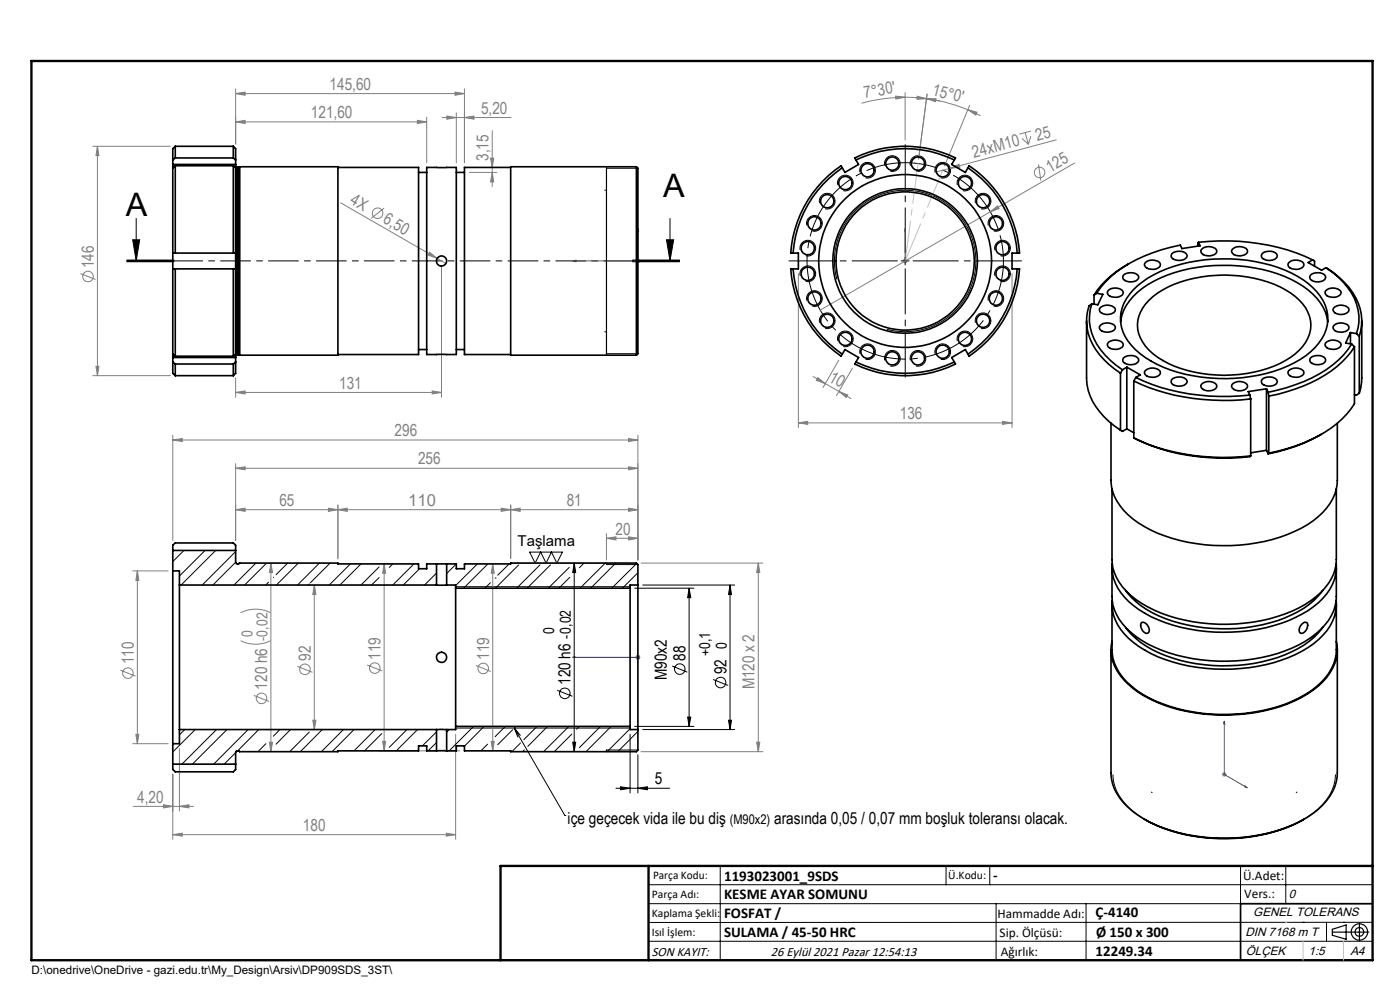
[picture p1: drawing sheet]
<svg xmlns="http://www.w3.org/2000/svg" width="297mm" height="210mm" viewBox="0 0 297 210" stroke-linecap="round" stroke-linejoin="round" font-family="sans-serif">
<g fill="none" stroke="#808080" stroke-width=".21">
<path d="M50 19.9l2-.4v.7zM50 18.9v11.6M50 19.9h48.5M96.5 19.5l2 .4-2 .3zM98.5 18.9v15.6M192 19.6v10.1M196.7 20l-1.8 13.7M19.7 31h16.5M20.7 31l.3 2h-.6zM20.7 31v48.7M50 25.9l2-.4v.7zM50 25.9h40.5"/>
<path d="M88.5 25.5l2 .4-2 .3zM90.5 24.9v9.6M93.8 24.9h14.6M94.8 24.6l2 .3-2 .4zM96.8 23.9v10.6M98.5 24.9l2-.3v.7zM99.6 36.6h5.8M104.1 33.5h.6l-.3 2zM104.4 36.6l.3 2h-.6zM104.4 27.7v11.9M190 20.4l2 .2-2 .4zM192 20.6l4.6 .3"/>
<path d="M192 20.6l-.8 .1a33.9 33.9 0 0 0-8.4 1.2M193.6 20.7l3 .2M194.6 20.4l2 .5-2.1 .2zM196.6 20.9a35.4 35.4 0 0 1 8.7 2.4M196.6 20.9h2l-.1 .7zM196.6 20.9l2.9 .5M201.6 35.7l1.8-.9 .2 .7zM201.6 35.7l-3.2 .8M205.3 23.3l2 .5-.3 .6zM205.3 23.3l2.7 1.2M205.7 22.4l-5.3 12.8M216.8 29.4l1.4 1.2"/>
<path d="M217.5 28.1l.7 2.5M218.7 28.9l-.5 1.7M218.7 27.8l-2.4 .7M220.3 34.9l.5 3.4M224.1 29.7l-22.5 6M228 34.6l-54 31.2M17.1 58l3.2 1.3M72.3 43l20.4 11.8M81.5 44.2l-2.8 2.1M91.2 53.5l1.5 1.3-1.9-.7zM92.7 54.8l1.9 1.1M93.7 56.4v27.9"/>
<path d="M134.8 55.3h1M135 55l.7 .7M135.3 54.8v1.1M135.7 55l-.7 .7M169.4 58v32.7M191.5 55.3h1M191.7 55l.7 .7M192 54.8v1.1M192.4 55l-.7 .7M210.1 44.9l1.5-1.2 .3 .5zM214.7 58v32.7M19.7 79.7h16.5"/>
<path d="M20.4 77.7h.6l-.3 2zM172.5 79.9l2.6 1.5M177.9 76.4l-3.3 5.8M180.8 78.1l-3.4 5.8M36.7 93.3l2-.3v.7zM36.7 92.3v22.3M36.7 93.3h98.6M50 83.2l2-.3v.7zM50 80.2v4.1M50 83.2h43.7M50 99.3l2-.3v.7zM50 98.3v16.3"/>
<path d="M50 99.3h85.3M91.7 82.9l2 .3-2 .4zM133.4 93l1.9 .3-1.9 .4zM133.4 99l1.9 .3-1.9 .4zM135.3 92.3v26.5M169.4 89.7l1.9-.3v.6zM169.4 89.7h45.3M173.5 80.1l1.6 1.3-1.9-.7zM175.1 81.4l2.9 1.6M178 83l2.6 1.6M178 83l1.8 .8-.3 .5zM212.7 89.4l2 .3-2 .3z"/>
<path d="M50 108.1l2-.3v.7zM57.5 119.4l.3 2.1h-.7zM57.5 119.4v40M69.7 107.8l2 .3-2 .4zM71.7 108.1l2-.3v.7zM71.7 107.1v11.5M81.5 119.6v39.7M81.5 119.6l.3 2h-.6zM104.5 119.6l.3 2h-.6zM104.5 119.6v39.7M106.3 107.8l2 .3-2 .4zM108.3 108.1l2-.3v.7z"/>
<path d="M108.3 107.1v11.3M128.7 114.2l2-.3v.6zM128.7 113.2v5.6M128.7 114.2h6.6M133.3 107.8l2 .3-2 .4zM133.4 113.9l1.9 .3-1.9 .3zM135.3 108.1h-85.3M136 119.4h25.9M160.9 119.4l.3 2.1h-.7zM160.9 119.4v40M28.2 121.1h7.5M29.1 121.1l.4 2h-.7z"/>
<path d="M29.1 121.1v36.7M51 135.9a7.2 7.2 0 0 0 6.4 0M51 130a6.9 6.9 0 0 1 6.4 0M66.7 124.1l.3 2h-.6zM66.7 124.1v30.7M134.8 139.4h1M135 139.1l.7 .7M135.3 139v.9M135.7 139.1l-.7 .7M25.5 142.2l3.3 1.2M28.2 157.8h7.5M28.8 155.8h.7l-.4 2z"/>
<path d="M38.1 158.8v13.2M53.9 147.5l3.2 1.3M57.1 157.4h.7l-.3 2zM63.1 141.3l3.2 1.3M66.4 152.8h.6l-.3 2zM77.9 141.1l3.2 1.2M80.5 159.3h17M81.2 157.3h.6l-.3 2zM96.7 155.8v22.2M100.9 141.1l3.2 1.3M104.2 157.3h.6l-.3 2zM136 159.4h25.9"/>
<path d="M160.5 157.4h.7l-.3 2zM28.3 171.1h12.8M34.7 170.7l2 .4-2 .3zM36.7 177.1l2-.4v.7zM36.7 164.2v13.8M36.7 177.1h60M38.1 171.1l2-.4v.7zM94.7 176.7l2 .4-2 .3zM259.2 164.3h1M259.4 163.9l.7 .7M259.7 163.8v1M260.1 163.9l-.7 .7"/>
<circle cx="220.5" cy="36.6" r="1.12"/>
<circle cx="18.7" cy="58.6" r="1.12"/>
<circle cx="80.1" cy="45.2" r="1.11"/>
<circle cx="27.1" cy="142.8" r="1.12"/>
<circle cx="55.5" cy="148.1" r="1.12"/>
<circle cx="64.7" cy="142" r="1.13"/>
<circle cx="79.5" cy="141.7" r="1.12"/>
<circle cx="102.5" cy="141.8" r="1.12"/>
</g>
<g fill="none" stroke="#000" stroke-width=".21">
<path d="M128.7 35.7h6.6M177.7 39.3a1.67 1.67 0 0 1 1.5-2.1 1.67 1.67 0 0 1 1.8 1.8 1.67 1.67 0 0 1-2.1 1.5M182.4 36.5a1.68 1.68 0 0 1 1.5-2.1 1.68 1.68 0 0 1 1.8 1.9 1.68 1.68 0 0 1-2.1 1.4M187.7 35.1a1.68 1.68 0 0 1 1.5-2.1 1.68 1.68 0 0 1 1.8 1.8 1.68 1.68 0 0 1-2.1 1.5M193.1 35.1a1.67 1.67 0 0 1 1.5-2 1.67 1.67 0 0 1 1.8 1.8 1.67 1.67 0 0 1-2.1 1.4M198.4 36.5a1.68 1.68 0 0 1 1.4-2.1 1.68 1.68 0 0 1 1.9 1.9 1.68 1.68 0 0 1-2.1 1.4M203.1 39.3a1.67 1.67 0 0 1 1.5-2.1 1.67 1.67 0 0 1 1.8 1.8 1.67 1.67 0 0 1-2.1 1.5M26.9 55.5h10zM26.9 55.3h10M26.9 55.2h10M28.2 50.9h1.4l-.7 4.4zM28.9 46.3v9"/>
<path d="M128.3 40.3h.4M134.2 55.3h10M134.2 55.2h10M134.2 55.5h10M141.4 50.9h1.5l-.8 4.4zM142.1 46.3v9M169.8 58.5a1.67 1.67 0 0 1 1.4-2.1 1.67 1.67 0 0 1 1.8 1.8 1.67 1.67 0 0 1-2.1 1.5M169.8 53.1a1.67 1.67 0 0 1 1.4-2.1 1.67 1.67 0 0 1 1.8 1.8 1.67 1.67 0 0 1-2.1 1.4M171.2 47.8a1.67 1.67 0 0 1 1.4-2.1 1.67 1.67 0 0 1 1.8 1.8 1.67 1.67 0 0 1-2.1 1.5M173.9 43.1a1.67 1.67 0 0 1 1.5-2.1 1.67 1.67 0 0 1 1.8 1.9 1.67 1.67 0 0 1-2.2 1.4M177.5 59.3a15 15 0 0 1 13.2-18.9 15 15 0 0 1 16.3 16.2 15 15 0 0 1-18.9 13.2M191.2 55.3h1.7"/>
<path d="M192 54.5v1.7M206.9 43.1a1.67 1.67 0 0 1 1.5-2.1 1.67 1.67 0 0 1 1.8 1.9 1.67 1.67 0 0 1-2.1 1.4M209.7 47.8a1.67 1.67 0 0 1 1.4-2.1 1.67 1.67 0 0 1 1.8 1.8 1.67 1.67 0 0 1-2.1 1.5M211.1 53.1a1.67 1.67 0 0 1 1.4-2.1 1.67 1.67 0 0 1 1.8 1.8 1.67 1.67 0 0 1-2.1 1.4M211.1 58.5a1.67 1.67 0 0 1 1.4-2.1 1.67 1.67 0 0 1 1.8 1.8 1.67 1.67 0 0 1-2.1 1.5M128.3 70.4h.4M128.7 75h6.6M171.2 63.8a1.67 1.67 0 0 1 1.4-2.1 1.67 1.67 0 0 1 1.8 1.8 1.67 1.67 0 0 1-2.1 1.4M173.9 68.5a1.67 1.67 0 0 1 1.5-2.1 1.67 1.67 0 0 1 1.8 1.8 1.67 1.67 0 0 1-2.2 1.5M177.7 72.3a1.67 1.67 0 0 1 1.5-2.1 1.67 1.67 0 0 1 1.8 1.9 1.67 1.67 0 0 1-2.1 1.4M182.4 75a1.68 1.68 0 0 1 1.5-2.1 1.68 1.68 0 0 1 1.8 1.8 1.68 1.68 0 0 1-2.1 1.5M187.7 76.4a1.68 1.68 0 0 1 1.5-2.1 1.68 1.68 0 0 1 1.8 1.9 1.68 1.68 0 0 1-2.1 1.4"/>
<path d="M193.1 76.4a1.67 1.67 0 0 1 1.5-2 1.67 1.67 0 0 1 1.8 1.8 1.67 1.67 0 0 1-2.1 1.4M198.4 75a1.68 1.68 0 0 1 1.4-2.1 1.68 1.68 0 0 1 1.9 1.8 1.68 1.68 0 0 1-2.1 1.5M203.1 72.3a1.67 1.67 0 0 1 1.5-2.1 1.67 1.67 0 0 1 1.8 1.9 1.67 1.67 0 0 1-2.1 1.4M206.9 68.5a1.67 1.67 0 0 1 1.5-2.1 1.67 1.67 0 0 1 1.8 1.8 1.67 1.67 0 0 1-2.1 1.5M209.7 63.8a1.67 1.67 0 0 1 1.4-2.1 1.67 1.67 0 0 1 1.8 1.8 1.67 1.67 0 0 1-2.1 1.4M112.4 117.1h6.9l-1.2 2.3-1.1-2.3-1.1 2.3-1.2-2.3-1.2 2.3zM121.8 119.4l.3 2.1h-.6zM121.8 119.4v40M128.7 119.8h6.6M96.7 124.5h37M134.7 124.8h12.5M136.3 124.1h19.6"/>
<path d="M146.2 124.8l.3 2h-.6zM146.2 124.8v29.3M154.9 124.1l.3 2h-.6zM154.9 124.1v30.7M96.7 154.4h37M109.1 154.4l10.7 18.6M109.1 154.4l1.3 1.6M109.1 154.4l.8 1.9M118.2 146.4l3.2 1.3M121.5 157.4h.6l-.3 2zM128.7 159.1h6.6M133.7 155.8v12.4"/>
<path d="M134.7 154.1h12.5M136.3 154.8h19.6M142.6 141.3l3.2 1.3M145.9 152.1h.6l-.3 2zM151.3 144.1l3.2 1.3M154.6 152.8h.6l-.3 2zM119.8 173h.1M130.7 167.2h11.4M131.7 166.9l2 .3-2 .3zM135.3 167.2l2-.3v.6zM135.3 160.1v8.1M236.1 164.3a9.7 9.7 0 0 0 3.8 7.4 29.5 29.5 0 0 0 18.2 6.2 33.6 33.6 0 0 0 19.5-4.8 11.5 11.5 0 0 0 5.7-8.7v-.1"/>
<path d="M244.3 168l.1 .1M275.1 168l-.1 .1M137.6 187.7h153.6M137.6 191.7h153.6M137.6 199.7h153.6M152.8 183.7v20M200.7 183.7v4M210 183.7v4M211.3 191.7v12M230.4 191.7v12M263.2 183.7v20M272.8 183.7v8"/>
<path d="M276.4 195.6h.1M281.4 195.6v4.1M285 195.6h.1M291.2 195.6l-153.6 .1"/>
<circle cx="119.8" cy="147.1" r="1.12"/>
<circle cx="144.2" cy="141.9" r="1.12"/>
<circle cx="152.9" cy="144.8" r="1.12"/>
</g>
<g fill="none" stroke="#000" stroke-width=".25">
<path d="M128.7 35.4v39.9M128.7 119.4v.4M128.7 159.1v.3M282.6 197.7h7.8M282.6 197.1l3-.9v3l-3-.8zM288.4 195.8v3.8M106.2 203.7h185"/>
<circle cx="288.4" cy="197.7" r="1.74"/>
<circle cx="288.4" cy="197.7" r=".93"/>
</g>
<path d="M212 49.3a20.8 20.8 0 0 0-34.9-8.5 20.8 20.8 0 0 0 9.4 34.6 20.8 20.8 0 0 0 25.8-24.9l-.3-1.2" fill="none" stroke="#000" stroke-width=".21" stroke-dasharray="15.2 1.3 1.3 1.3" stroke-dashoffset="-.7" stroke-linecap="butt"/>
<g fill="none" stroke="#00f" stroke-width=".21">
<path d="M121.5 55.3l.7-.1v.3zM135.3 48.5l.2 .6h-.4zM135.3 48.5v6.8h-13.8M192 48.5v.6v-.6M192 55.2v.3zM192 55.3h.1M192 48.5v6.8M121.5 139.4h.7h-.7M121.5 139.4h13.8M135.1 139.4h.4zM135.3 139.4h.1M259.7 153l.1 .6-.2-.1z"/>
<path d="M259.7 153v11.3l4.9 2.8M264.1 166.7l.5 .4-.5-.1z"/>
</g>
<path d="M190.4 55.3h-23M192 53.7v-23M192 57v23M193.7 55.3h23" fill="none" stroke="#000" stroke-width=".21" stroke-dasharray="15.2 1.3 1.3 1.3" stroke-dashoffset="5.6"/>
<path d="M144.2 55.3h-117.3" fill="none" stroke="#000" stroke-width=".21" stroke-dasharray="6.3 1.3 1.3 1.3" stroke-dashoffset=".4"/>
<path d="M291.2 191.7h-28v12" fill="none" stroke="#000" stroke-width=".35"/>
<path d="M6.7 12.9h284.5v190.8h-284.5zM137.6 183.7v20M291.2 183.7h-185v20" fill="none" stroke="#000" stroke-width=".5"/>
<path d="M194.8 34.7l-2.8 20.6M192 55.3l8-19.2" fill="none" stroke="#c0c0c0" stroke-width=".21" stroke-dasharray="15.2 1.3 1.3 1.3" stroke-dashoffset="6.7"/>
<path d="M276.4 199.7v4M285 199.7v4" fill="none" stroke="#c0c0c0" stroke-width=".21"/>
<path d="M108.3 119.4h25.4M272.8 195.6h.1" fill="none" stroke="#c0c0c0" stroke-width=".25"/>
<path d="M141.4 50.9h1.5l-.8 4.4zM28.2 50.9h1.4l-.7 4.4z" fill="#000"/>
<g fill="#808080">
<path d="M210.1 44.9l1.5-1.2 .3 .5z"/>
<path d="M205.3 23.3l2 .5-.3 .6zM194.6 20.4l2 .5-2.1 .2z"/>
<path d="M71.7 108.1l2-.3v.7zM106.3 107.8l2 .3-2 .4zM108.3 108.1l2-.3v.7zM133.3 107.8l2 .3-2 .4z"/>
<path d="M196.6 20.9h2l-.1 .7zM190 20.4l2 .2-2 .4z"/>
</g>
<g fill="#00f">
<path d="M135.3 48.5l.2 .6h-.4zM121.5 55.3l.7-.1v.3z"/>
<path d="M192 48.5v.6zM192 55.2v.3z"/>
<path d="M264.1 166.7l.5 .4-.5-.1zM259.7 153l.1 .6-.2-.1z"/>
<path d="M135.1 139.4h.4zM121.5 139.4h.7zM135.1 139.4h.4zM121.5 139.4h.7z"/>
</g>
<g fill="#000">
<path d="M121.8 119.4l.3 2.1h-.6zM121.5 157.4h.6l-.3 2z"/>
<path d="M146.2 124.8l.3 2h-.6zM145.9 152.1h.6l-.3 2z"/>
<path d="M154.6 152.8h.6l-.3 2zM154.9 124.1l.3 2h-.6z"/>
<path d="M131.7 166.9l2 .3-2 .3zM135.3 167.2l2-.3v.6z"/>
</g>
<g fill="#808080">
<path d="M91.2 53.5l1.5 1.3-1.9-.7z"/>
<path d="M201.6 35.7l1.8-.9 .2 .7z"/>
<path d="M178 83l1.8 .8-.3 .5zM173.5 80.1l1.6 1.3-1.9-.7z"/>
<path d="M34.7 170.7l2 .4-2 .3zM38.1 171.1l2-.4v.7zM36.7 177.1l2-.4v.7zM94.7 176.7l2 .4-2 .3z"/>
<path d="M50 83.2l2-.3v.7zM91.7 82.9l2 .3-2 .4zM50 25.9l2-.4v.7zM88.5 25.5l2 .4-2 .3zM50 19.9l2-.4v.7zM96.5 19.5l2 .4-2 .3zM94.8 24.6l2 .3-2 .4zM98.5 24.9l2-.3v.7z"/>
<path d="M169.4 89.7l1.9-.3v.6zM212.7 89.4l2 .3-2 .3z"/>
<path d="M133.4 93l1.9 .3-1.9 .4zM36.7 93.3l2-.3v.7z"/>
<path d="M133.4 113.9l1.9 .3-1.9 .3zM128.7 114.2l2-.3v.6z"/>
<path d="M133.4 99l1.9 .3-1.9 .4zM50 99.3l2-.3v.7z"/>
<path d="M104.5 119.6l.3 2h-.6zM104.2 157.3h.6l-.3 2z"/>
<path d="M28.8 155.8h.7l-.4 2zM29.1 121.1l.4 2h-.7z"/>
<path d="M104.4 36.6l.3 2h-.6zM104.1 33.5h.6l-.3 2z"/>
<path d="M160.9 119.4l.3 2.1h-.7zM160.5 157.4h.7l-.3 2zM81.5 119.6l.3 2h-.6zM81.2 157.3h.6l-.3 2z"/>
<path d="M20.7 31l.3 2h-.6zM20.4 77.7h.6l-.3 2zM66.7 124.1l.3 2h-.6zM66.4 152.8h.6l-.3 2z"/>
<path d="M57.5 119.4l.3 2.1h-.7zM57.1 157.4h.7l-.3 2z"/>
<path d="M50 108.1l2-.3v.7zM69.7 107.8l2 .3-2 .4z"/>
</g>
<g fill="none" stroke="#000" stroke-width=".35">
<path d="M36.7 35.6v18.1M36.7 33.9v1.7M36.7 34.9h13.3M37.2 35.2v18.5M37.2 31v2.5M37.2 31l-.5 .5v2.4M37.2 31h12.3M37.2 35.2l-.5 .4M37.2 35.2h12.3M37.2 33.5l-.5 .4M37.2 33.5h12.3M49.5 35.2v18.5"/>
<path d="M49.5 31v2.5M49.5 31l.5 .5v2.4M49.5 35.2l.5 .4M49.5 33.5l.5 .4M50 35.2l.1 .2 .2 .1M50 35.6v18.1M50 33.9v1.7M50.3 35.5v39.7M50.3 35.5h.2M50.5 35.5v39.7M50.8 35.4l-.3 .1M50.8 35.4v39.9"/>
<path d="M50.8 35.4h20.9v39.9h-20.9M50.8 35.4h.1M71.7 35.5h17.1v39.7h-17.1M88.8 36.6h1.7M90.5 35.5h6.3v39.7h-6.3zM96.8 36.6h1.7M108.3 35.5h-9.8v39.7h9.8M135 35.4h-26.7v39.9h26.7M135 35.4v39.9M135 35.4l.3 .3v39.3l-.3 .3M178.7 35.6a24 24 0 0 0-10.5 18.1M178.7 35.6l-.3-.4a24.3 24.3 0 0 0-10.7 18.5h.5"/>
<path d="M181.6 33.9a23.9 23.9 0 0 1 20.9 0M181.6 33.9l-.3-.4a24.2 24.2 0 0 1 21.4 0l-.2 .4M181.6 33.9l.5 1-2.9 1.7-.5-1M202.5 33.9l-.6 1 2.9 1.7 .6-1M205.4 35.6a24 24 0 0 1 10.4 18.1M205.4 35.6l.2-.4a24.3 24.3 0 0 1 10.7 18.5h-.5M36.7 57v18.1M36.7 57h.5M36.7 53.7h.5M36.7 53.7v3.3M37.2 57v18.6M37.2 57h12.3"/>
<path d="M37.2 53.7h12.3M49.5 57v18.6M49.5 57h.5M49.5 53.7h.5M50 57v18.1M50 53.7v3.3M168.2 57a24 24 0 0 0 10.5 18.1M168.2 57h-.5a24.4 24.4 0 0 0 10.7 18.6l.3-.5M168.2 53.7h1.2v3.3h-1.2M215.8 57a24 24 0 0 1-10.4 18.1M215.8 57h.5a24.4 24.4 0 0 1-10.7 18.6l-.2-.5M215.8 53.7h-1.1v3.3h1.1"/>
<path d="M238.3 58.4a2.4 2.4 0 0 1 3.2 .1 1.14 1.14 0 0 1-1.4 1.3 1.43 1.43 0 0 1-1.9-1.1zM239.5 55.9a19.8 19.8 0 0 0-7.4 6.7M242.9 55.8a2.3 2.3 0 0 1 3.2 0 1.14 1.14 0 0 1-1.4 1.3 1.49 1.49 0 0 1-1.9-1.1zM248.6 53.9a2.4 2.4 0 0 1 3.1 0 1.14 1.14 0 0 1-1.4 1.3 1.44 1.44 0 0 1-1.8-1zM254.2 51.4a45.3 45.3 0 0 1 24.2 3.7M254.2 51.4l.4 .7-3.9 .6-.3-.7a29.6 29.6 0 0 0-16 7.9l-1.7 2.3M254.2 51.4l-.1 .2v.6M254.9 52.9a2.3 2.3 0 0 1 3.2 .1 .88 .88 0 0 1-1 1.2 1.75 1.75 0 0 1-2.4-1zM261.4 52.9a2.3 2.3 0 0 1 3.2 .1 .88 .88 0 0 1-1 1.2 1.75 1.75 0 0 1-2.3-1zM267.7 53.9a2.35 2.35 0 0 1 3.2 0 .89 .89 0 0 1-1 1.3 2.02 2.02 0 0 1-2.3-.7zM273.4 55.8a2.3 2.3 0 0 1 3.1 0 1.14 1.14 0 0 1-1.4 1.3 1.48 1.48 0 0 1-1.9-1.1zM278 58.4a2.35 2.35 0 0 1 3.1 .1 .89 .89 0 0 1-.9 1.2 2.02 2.02 0 0 1-2.3-.7z"/>
<path d="M278.4 55.1l.5 .3v1.1M278.4 55.1l-.9 .6 2.9 1.6 .9-.5M281.3 56.8a14.6 14.6 0 0 1 6.8 9 9 9 0 0 1-.3 5M281.3 56.8a16.2 16.2 0 0 1 7.2 8.7 9.9 9.9 0 0 1-.1 5.8M36.7 76.8v2.4l.5 .5M36.7 75.1l.5 .5M36.7 75.1v1.7M36.7 75.8h13.3M36.7 76.8l.5 .4M37.2 77.2v2.5M37.2 79.7h12.3M37.2 75.6h12.3"/>
<path d="M37.2 77.2h12.3M49.5 77.2v2.5M50 76.8v2.4l-.5 .5M50 75.1l-.5 .5M50 75.1v1.7M50 76.8l-.5 .4M50.3 75.2l-.2 .1-.1 .2M50.3 75.2h.2M50.5 75.2l.3 .1M50.8 75.3h.1M88.8 74.1h1.7M96.8 74.1h1.7"/>
<path d="M178.7 75.1l.5-1 2.9 1.7-.5 1M181.6 76.8a23.9 23.9 0 0 0 20.9 0M181.6 76.8l-.3 .4a24.2 24.2 0 0 0 21.4 0l-.2-.4M205.4 75.1l-.6-1-2.9 1.7 .6 1M230.5 68.1v12.1a12.2 12.2 0 0 0 4.7 9.2l2.5 1.9M231.6 64.4a10.6 10.6 0 0 0 2.9 10.9l2.2 2.2 1.4 .9M231.6 64.4l-.6 .5a11 11 0 0 0 3.2 11.4l1 1 2.5 1.9M232.1 62.6v1.9M232.7 62.2l1.3 .2-1.1 2.3-1.3-.3M232.7 62.2l-.6 .4M233.4 65.3a2.3 2.3 0 0 1 3.1 .1 1.14 1.14 0 0 1-1.4 1.3 1.48 1.48 0 0 1-1.9-1.1zM233.4 69.1a2.3 2.3 0 0 1 3.1 .1 .88 .88 0 0 1-.9 1.2 1.95 1.95 0 0 1-2.3-.7z"/>
<path d="M235.1 61.7a2.26 2.26 0 0 1 3.1 .1 .9 .9 0 0 1-.9 1.2l-.5 .1a1.48 1.48 0 0 1-1.9-1.1zM235.3 72.5a2.11 2.11 0 0 1 3 .6 1.79 1.79 0 0 1-2.5 .9 .83 .83 0 0 1-.8-.6 .83 .83 0 0 1 .3-.9zM237.7 79.2v12.1M237.7 68.3a10.3 10.3 0 0 1 4.7-7.2 31.2 31.2 0 0 1 20.4-4.7 27.6 27.6 0 0 1 14.8 5.2 9.8 9.8 0 0 1 4.1 6.7M238.1 78.4l-.4 .8M238.3 76a2.4 2.4 0 0 1 3.2 .1 1.14 1.14 0 0 1-1.4 1.3 1.44 1.44 0 0 1-1.9-1.1zM239 77.9l2.9 1.6-1 .6M239 77.9l-.9 .5M239 77.9v13.1M240.4 61.5a23.9 23.9 0 0 1 13.6-6.2 34 34 0 0 1 21.3 3.3 12.2 12.2 0 0 1 6.2 7.2 8.4 8.4 0 0 1-2.5 7.9 23.9 23.9 0 0 1-13.6 6.2 33.9 33.9 0 0 1-21.2-3.3 12.4 12.4 0 0 1-6.3-7.2 8.4 8.4 0 0 1 2.5-7.9zM242.9 78.7a2.3 2.3 0 0 1 3.2 0 1.14 1.14 0 0 1-1.4 1.3 1.49 1.49 0 0 1-1.9-1.1zM243.8 63.7a21.3 21.3 0 0 1 12.7-5.2 27.2 27.2 0 0 1 17.3 3.7 8.2 8.2 0 0 1 4.2 7.7 9.7 9.7 0 0 1-5.3 6.6 28.5 28.5 0 0 1-26 0 9.3 9.3 0 0 1-5.4-7.5 7.7 7.7 0 0 1 2.5-5.3z"/>
<path d="M273.4 78.7a2.3 2.3 0 0 1 3.1 0 1.14 1.14 0 0 1-1.4 1.3 1.48 1.48 0 0 1-1.9-1.1zM278 76a2.35 2.35 0 0 1 3.1 .1 .89 .89 0 0 1-.9 1.2 2.02 2.02 0 0 1-2.3-.7zM281.2 72.7a2.15 2.15 0 0 1 3.3 .4 1.99 1.99 0 0 1-3.2 .5l-.2-.6zM281.2 61.7a2.15 2.15 0 0 1 3.3 .3 1.99 1.99 0 0 1-3.2 .5l-.2-.5zM282.9 69.1a2.3 2.3 0 0 1 3.2 .1 .87 .87 0 0 1-.9 1.2 1.77 1.77 0 0 1-2.4-1zM282.9 65.3a2.3 2.3 0 0 1 3.2 .1 1.14 1.14 0 0 1-1.4 1.3 1.49 1.49 0 0 1-1.9-1.1zM286.5 70.5l1.3 .3M286.5 70.5l-1 2.3 1.2 .2M286.5 70.5v2.4M286.7 73a21.6 21.6 0 0 1-11.9 8.6l-1.8 .6-4 1M286.7 73l.6 .5M287.3 73.5a23.1 23.1 0 0 1-12.6 9l-3.6 1.1-1.9 .4"/>
<path d="M287.3 73.5v12.1a21.6 21.6 0 0 1-10.9 8.4 41 41 0 0 1-7.2 2.1M287.8 70.8l.6 .5M288.4 71.3v12.1M288.9 68.1v12.1l-.2 2.1-.3 1.1M235.7 89.8v12.1a9.8 9.8 0 0 0 3.6 7.3 26.9 26.9 0 0 0 14.5 6.1 36.8 36.8 0 0 0 23.5-4 12.5 12.5 0 0 0 6.4-8.6v-12.9M239 91l-.9 .5-.4-.2M239 91l1.5 .8M240.5 80.8a45.7 45.7 0 0 0 24.8 3.8M240.5 92.9a45.3 45.3 0 0 0 24.8 3.8M240.5 92.9a42.8 42.8 0 0 0 24.6 4l.2-.2M240.5 80.8v12.1M240.9 80.1a44.5 44.5 0 0 0 24.2 3.7"/>
<path d="M240.9 80.1l-.4 .7M248.6 80.5a2.4 2.4 0 0 1 3.1 .1 1.14 1.14 0 0 1-1.4 1.3 1.43 1.43 0 0 1-1.8-1.1zM254.9 81.5a2.3 2.3 0 0 1 3.2 .1 1.14 1.14 0 0 1-1.5 1.3 1.49 1.49 0 0 1-1.9-1.1zM261.4 81.5a2.3 2.3 0 0 1 3.2 .1 1.14 1.14 0 0 1-1.4 1.3 1.49 1.49 0 0 1-1.9-1.1zM265.1 83.8l.2 .8M265.3 84.6v12.1M268 80.3a2.11 2.11 0 0 1 3 .6 1.6 1.6 0 0 1-2 1 1.34 1.34 0 0 1-1.4-1.1zM268.7 82.5l.3 .7M268.7 82.5l-3.9 .6 .3 .7M268.7 82.5v13M268.7 95.5l-3.4 .6M268.7 95.5l.3 .8"/>
<path d="M269 83.2l.2 .8M269.2 84v12.1M269.2 96.1l-.2 .2M280.4 92.1l-.5 .2a35.6 35.6 0 0 1-10.9 4M288.4 83.4l-.6 .4-.5-.1M36.7 116.8h13.3M92.6 119.6h2.2M92.6 119.6h-2.1v1h-1.7v-1h-17.1v-.2h-20.9l-.5 .2-.3-.3v-3.6l-.5-.5h-12.3l-.5 .5v5.4M92.6 119.6v4.5M94.8 119.6v4.5M94.8 119.6h2v1h1.7v-1h9.8v-.2h26.7l.3 .4v4.3M235.9 103.7v15a10.7 10.7 0 0 0 5.1 8.5 33.3 33.3 0 0 0 21.2 5.2 32 32 0 0 0 15.9-5 11.2 11.2 0 0 0 5.4-8.7v-15"/>
<path d="M235.9 119.5a10.1 10.1 0 0 0 4.6 9 30.3 30.3 0 0 0 17.1 5.6 34.5 34.5 0 0 0 19.9-4.6 11.8 11.8 0 0 0 6-8.7v-1.3M36.7 121.1v36.7M36.7 121.1h1.4v3M38.1 124.1v30.7M38.1 124.1h54.5M92.6 124.1h2.2M94.8 124.1h1.9v.7M96.7 124.8v29.3M96.7 124.8h37M133.7 124.8v29.3M135.3 124.1v30.7M135.3 124.1h-1.6v.7"/>
<path d="M235.7 137.8v26.2a10.3 10.3 0 0 0 4.6 8.1 32 32 0 0 0 19 5.7 33 33 0 0 0 19.2-5.2 11.2 11.2 0 0 0 5.2-8.6v-26.2M235.9 120.4v6.1a10.7 10.7 0 0 0 5.1 8.5 31.6 31.6 0 0 0 17.6 5.3 33.4 33.4 0 0 0 19.5-5.1 11 11 0 0 0 5.4-8.7v-6.1M235.9 128.2v9.6a10.3 10.3 0 0 0 4.1 7.7 28.6 28.6 0 0 0 14.9 5.8 37.6 37.6 0 0 0 20.6-3.2 14.1 14.1 0 0 0 7.7-8.3l.3-2v-9.6M235.9 136.1a8.9 8.9 0 0 0 2.5 8.1 25.7 25.7 0 0 0 15.4 7.1 36.5 36.5 0 0 0 23.5-4.1 12.3 12.3 0 0 0 6.4-8.6v-1l-.2-1.5M235.9 127.4a10.1 10.1 0 0 0 4.6 8.9 30.3 30.3 0 0 0 17.1 5.6 34.5 34.5 0 0 0 19.9-4.5 11.7 11.7 0 0 0 6-8.8v-1.2M238.8 125.3a19.9 19.9 0 0 0 11.6 6.9 35.6 35.6 0 0 0 24.9-2.4 14.9 14.9 0 0 0 5.3-4.5M238.8 133.1a20.2 20.2 0 0 0 11.6 7 35.8 35.8 0 0 0 24.9-2.5 14.9 14.9 0 0 0 5.3-4.5M242.1 132.1a1.14 1.14 0 0 1 1.6 .9 .87 .87 0 0 1-.4 1.4 1.75 1.75 0 0 1-1.2-2.3zM276.1 132.5a.84 .84 0 0 1 1.1-.4 1.62 1.62 0 0 1-1.3 2.2 1.22 1.22 0 0 1 .2-1.8zM36.7 157.8v5.4l.5 .5h12.3l.5-.5v-3.6l.3-.3 .5 .1 38-.1v-1.1h1.7v1.1h2.1M38.1 154.8h54.5M38.1 154.8v3h-1.4"/>
<path d="M92.6 154.8h2.2M92.6 159.3h2.2M92.6 154.8v4.5M94.8 154.8v4.5M96.7 154.1v.7h-1.9M96.7 154.1h37M133.7 154.1v.7h1.6M135.3 154.8v4.3l-.3 .3h-26.7v-.1h-9.8v-1.1h-1.7v1.1h-2M36.7 162.1h13.3M242.7 173.7a35.2 35.2 0 0 0 23.1 3.7 29.2 29.2 0 0 0 10.9-3.7"/>
<circle cx="179.3" cy="38.8" r="1.42"/>
<circle cx="184" cy="36.1" r="1.42"/>
<circle cx="189.3" cy="34.7" r="1.42"/>
<circle cx="194.7" cy="34.7" r="1.42"/>
<circle cx="200" cy="36.1" r="1.42"/>
<circle cx="204.7" cy="38.8" r="1.42"/>
<circle cx="93.7" cy="55.4" r="1.08"/>
<circle cx="171.4" cy="52.6" r="1.41"/>
<circle cx="171.4" cy="58.1" r="1.41"/>
<circle cx="172.8" cy="47.4" r="1.42"/>
<circle cx="175.5" cy="42.7" r="1.42"/>
<circle cx="192" cy="55.3" r="14.7"/>
<circle cx="192" cy="55.4" r="18.3"/>
<circle cx="192" cy="55.4" r="15.3"/>
<circle cx="208.6" cy="42.7" r="1.42"/>
<circle cx="211.3" cy="47.4" r="1.41"/>
<circle cx="212.7" cy="52.6" r="1.41"/>
<circle cx="212.7" cy="58.1" r="1.41"/>
<circle cx="172.8" cy="63.3" r="1.42"/>
<circle cx="175.5" cy="68" r="1.42"/>
<circle cx="179.3" cy="71.9" r="1.42"/>
<circle cx="184" cy="74.6" r="1.42"/>
<circle cx="189.3" cy="76" r="1.42"/>
<circle cx="194.7" cy="76" r="1.42"/>
<circle cx="200" cy="74.6" r="1.42"/>
<circle cx="204.7" cy="71.9" r="1.42"/>
<circle cx="208.6" cy="68" r="1.42"/>
<circle cx="211.3" cy="63.3" r="1.41"/>
<circle cx="93.7" cy="139.4" r="1.08"/>
</g>
<g fill="none" stroke="#000" stroke-width=".21">
<path d="M36.8 116.8l-.1 .1M39 116.8l-2.3 2.3M43.5 116.8l-5.4 5.4M45.8 116.8l-7.4 7.3M50 117l-7.1 7.1M50 119.3l-4.8 4.8M54.3 119.4l-4.7 4.7M56.4 119.6l-4.5 4.5M61 119.4l-2.4 2.5M63.3 119.4l-4.7 4.7M67.8 119.4l-4.7 4.7M70 119.4l-4.1 4.2"/>
<path d="M74.3 119.6l-4.5 4.5M76.6 119.6l-4.5 4.5M83.3 119.6l-.7 .8M87.8 119.6l-4.5 4.5M96.8 119.6l-2 2.1M101.3 119.6l-4.6 4.6M103.4 119.7l-5 5.1M108 119.6l-2.4 2.4M110 119.8l-4.9 5M114.5 119.8l-4.9 5M116.8 119.8l-5 5M123.9 119.4l-1 1"/>
<path d="M128.4 119.4l-5.4 5.4M130.6 119.4l-5.3 5.4M135.1 119.5l-5.3 5.3M57 123.5l-.6 .6M58 122.4v.1M65.6 123.9l-.2 .2M80.4 120.3l-3.8 3.8M80.4 122.5l-1.6 1.6M89 120.6l-3.5 3.5M92.6 121.6l-2.5 2.5M92.6 123.8l-.3 .3M104 123.6l-1.1 1.2"/>
<path d="M105 122.6h.1M120.8 120.4l-4.5 4.4M120.9 122.4l-2.3 2.4M135.3 121.5l-3.3 3.3M39.2 154.8l-1.1 1.1M41.4 154.8l-4.7 4.7M45.9 154.8l-7.3 7.3M48.2 154.8l-7.4 7.3M50 159.7l-2.4 2.4M52.6 154.8l-7.3 7.3M54.9 154.8l-4.5 4.5M56.4 157.8l-1.7 1.6"/>
<path d="M59.4 154.8l-1.4 1.4M61.6 154.8l-3 3.1M65.6 155.3l-4.1 4.1M68.4 154.8l-4.7 4.6M72.8 154.8l-4.6 4.6M75.1 154.8l-4.7 4.6M79.6 154.8l-4.5 4.5M81 155.6l-3.7 3.7M86.3 154.8l-3.7 3.7M88.6 154.8l-4.5 4.5M88.8 159l-.3 .3M92.6 155.2l-3 3"/>
<path d="M92.6 157.5l-1.8 1.8M95.3 154.8l-.5 .5M100.5 154.1l-5.2 5.2M102.7 154.1l-4.2 4.2M103.4 157.9l-1.4 1.4M107.2 154.1l-2.2 2.2M108.8 154.8l-3.2 3.2M109.4 154.1l-.3 .3M110.4 157.6l-1.8 1.8M111.2 159.1l-.4 .3M113.9 154.1l-2.8 2.8M116.2 154.1l-4.2 4.2"/>
<path d="M120.7 154.1l-5.4 5.3M121.3 155.7l-3.7 3.7M122.9 154.1l-.6 .6M127.4 154.1l-4.5 4.5M129.6 154.1l-5.3 5.3M133.7 154.6l-4.9 4.8M135.3 155.1l-4.2 4.3"/>
</g>
<g font-size="6.9">
<text x="140.7" y="41.7">A</text>
<text x="26.7" y="45.7">A</text>
</g>
<g font-size="3.5" fill="#808080">
<text x="69.9" y="19.1">145,60</text>
<text x="183.4" y="20.7" transform="rotate(-9 183.4 20.7)">7°30'</text>
<text x="197.6" y="20.1" transform="rotate(14 197.6 20.1)">15°0'</text>
<text x="65.9" y="25.1">121,60</text>
<text x="102" y="24.1">5,20</text>
<text x="220" y="29.9" transform="rotate(-15 220 29.9)">25</text>
<text x="103.6" y="34.1" transform="rotate(-90 103.6 34.1)">3,15</text>
<text x="206.6" y="33.5" transform="rotate(-15 206.6 33.5)">24xM10</text>
<text x="222.8" y="36.7" transform="rotate(-30 222.8 36.7)">125</text>
<text x="74.1" y="43.1" transform="rotate(30 74.1 43.1)">4X</text>
<text x="81.1" y="47.2" transform="rotate(30 81.1 47.2)">6,50</text>
<text x="19.9" y="56.9" transform="rotate(-90 19.9 56.9)">146</text>
<text x="72" y="82.4">131</text>
<text x="175.6" y="80.7" transform="rotate(30 175.6 80.7)">10</text>
<text x="190.9" y="88.9">136</text>
<text x="83.7" y="92.5">296</text>
<text x="88.7" y="98.5">256</text>
<text x="59.3" y="107.3">65</text>
<text x="86.6" y="107.3">110</text>
<text x="120.2" y="107.3">81</text>
<text x="130.6" y="113.4">20</text>
<text x="28.4" y="140.9" transform="rotate(-90 28.4 140.9)">110</text>
<text x="65.9" y="140.1" transform="rotate(-90 65.9 140.1)">92</text>
<text x="80.7" y="139.9" transform="rotate(-90 80.7 139.9)">119</text>
<text x="103.7" y="139.9" transform="rotate(-90 103.7 139.9)">119</text>
<text x="56.7" y="146.3" transform="rotate(-90 56.7 146.3)">120 h6 -0,02</text>
<text x="160.1" y="146.2" transform="rotate(-90 160.1 146.2)">M120 x 2</text>
<text x="29.1" y="170.2">4,20</text>
<text x="64.3" y="176.2">180</text>
</g>
<g font-size="3.5">
<text x="145.4" y="140.1" transform="rotate(-90 145.4 140.1)">88</text>
<text x="154.1" y="143" transform="rotate(-90 154.1 143)">92</text>
<text x="121" y="145.3" transform="rotate(-90 121 145.3)">120 h6 -0,02</text>
<text x="141.5" y="144.3" transform="rotate(-90 141.5 144.3)">M90x2</text>
<text x="138.9" y="166.4">5</text>
<text x="120.4" y="174.9">içe geçecek vida ile bu diş</text>
<text x="164.2" y="174.9">arasında 0,05 / 0,07 mm boşluk toleransı olacak.</text>
</g>
<g font-size="3.2">
<text x="109.8" y="115.8">Taşlama</text>
<text x="117.6" y="134.4" transform="rotate(-90 117.6 134.4)">0</text>
<text x="154.2" y="137.6" transform="rotate(-90 154.2 137.6)">0</text>
<text x="150.6" y="139.1" transform="rotate(-90 150.6 139.1)">+0,1</text>
<text x="153.6" y="186.8">1193023001_9SDS</text>
<text x="153.6" y="190.8">KESME AYAR SOMUNU</text>
<text x="210.7" y="186.6">-</text>
<text x="153.6" y="194.8">FOSFAT /</text>
<text x="232.4" y="194.5">Ç-4140</text>
<text x="153.6" y="198.8">SULAMA / 45-50 HRC</text>
<text x="232.4" y="202.8">12249.34</text>
<text x="232.5" y="198.8">Ø 150 x 300</text>
</g>
<text font-size="3.2" fill="#808080" x="53.5" y="135" transform="rotate(-90 53.5 135)">0</text>
<g font-size="2.8">
<text x="154.8" y="174.9">(M90x2)</text>
<text x="263.7" y="186.7">Ü.Adet:</text>
<text x="263.9" y="190.5">Vers.:</text>
<text x="211.6" y="194.8">Hammadde Adı:</text>
<text x="138.3" y="202.8">SON KAYIT:</text>
<text x="163.6" y="202.8">26 Eylül 2021 Pazar 12:54:13</text>
<text x="212.1" y="198.7">Sip. Ölçüsü:</text>
<text x="212.3" y="202.7">Ağırlık:</text>
</g>
<g font-size="2.6">
<text x="273.4" y="190.4">0</text>
<text x="265.9" y="194.4">GENEL TOLERANS</text>
<text x="264.2" y="198.5">DIN 7168 m T</text>
<text x="264.3" y="202.6">ÖLÇEK</text>
<text x="277.6" y="202.6">1:5</text>
<text x="286.5" y="202.6">A4</text>
</g>
<g font-size="2.5">
<text x="138.3" y="190.5">Parça Adı:</text>
<text x="138.5" y="186.5">Parça Kodu:</text>
<text x="201.2" y="186.5">Ü.Kodu:</text>
<text x="138.3" y="194.5">Kaplama Şekli:</text>
<text x="138.3" y="198.6">Isıl İşlem:</text>
<text x="6.7" y="206.7">D:\onedrive\OneDrive - gazi.edu.tr\My_Design\Arsiv\DP909SDS_3ST\</text>
</g>
</svg>
